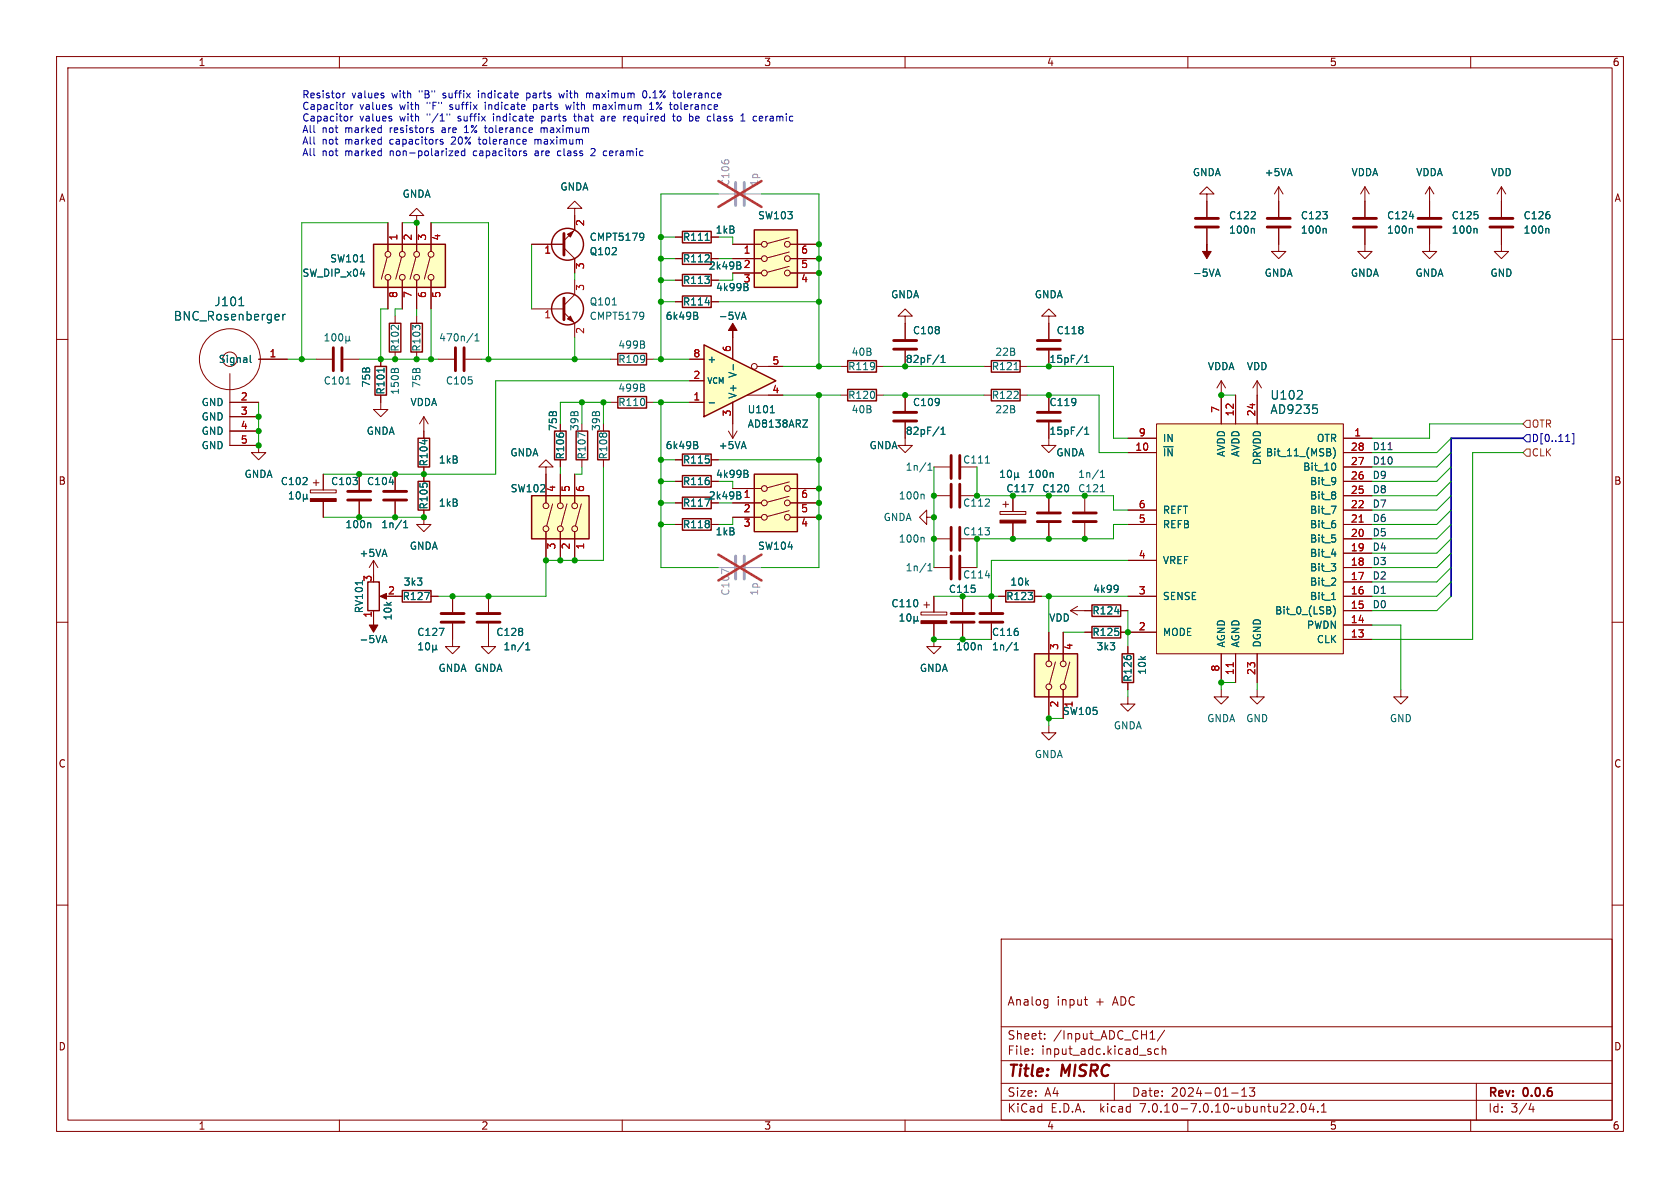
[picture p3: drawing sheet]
<svg xmlns="http://www.w3.org/2000/svg" width="297mm" height="210mm" viewBox="0 0 297 210" stroke-linecap="round" stroke-linejoin="round" font-family="sans-serif">
<g fill="none" stroke="#840000" stroke-width=".18">
<path d="M10 10h277v190h-277zM12 12h273v186h-273zM60 10v2M110 10v2M160 10v2M210 10v2M260 10v2M68.6 39.4v5.1M71.1 39.4v5.1M73.7 38.1h-1.3l1.3-1.3 1.2 1.3h-1.2v6.4M76.2 39.4v5.1M101.6 36.8h-1.3l1.3-1.2 1.3 1.2h-1.3v3.8l-1.9 1.9"/>
<path d="M213.4 34.3h1.2l-1.2-1.3-1.3 1.3h1.3v4.1M226.1 33v5.4M226.1 33l-.8 1.3M226.1 33l.7 1.3M241.3 33l-.8 1.3M241.3 33v5.4M241.3 33l.8 1.3M252.7 33l-.7 1.3M252.7 33v5.4M252.7 33l.8 1.3M265.4 33l-.7 1.3M265.4 33v5.4"/>
<path d="M265.4 33l.8 1.3M10 60h2M68.5 45.5l-1.1 3.9M68.6 49.5v5.1M69.8 55.9v1.3M71 45.5l-1 3.9M71.1 49.5v5.1M73.5 45.5l-1 3.9M73.7 49.5v5.1M73.7 55.9v1.3M76 45.5l-1 3.9M76.2 49.5v5.1"/>
<path d="M94 43.2h5.7M99.7 43.8l1.9 1.9v2.6M119.4 41.9h1.2M119.4 45.7h1.2M119.4 53.3h1.2M125.7 41.9h1.3M125.7 45.7h1.3M125.7 53.3h1.3M129.5 45.7h5.1M129.5 43.2h5.1M129.5 48.3h5.1M139.5 47.1l-3.9 1"/>
<path d="M139.5 44.6l-3.9 1M139.5 42l-3.9 1.1M139.7 45.7h5.1M139.7 43.2h5.1M139.7 48.3h5.1M160 55.9h1.3l-1.3-1.3-1.3 1.3h1.3v4M185.4 55.9h1.3l-1.3-1.3-1.3 1.3h1.3v4M213.4 40.4v2.8M226.1 40.4v4.1h1.2l-1.2 1.2-1.3-1.2h1.3M241.3 40.4v4.1h1.3l-1.3 1.2-1.3-1.2h1.3M252.7 40.4v4.1h1.3l-1.3 1.2-1.2-1.2h1.2M265.4 40.4v4.1h1.3l-1.3 1.2-1.2-1.2h1.2"/>
<path d="M285 60h2M55.9 63.5h2.8M60.7 63.5h2.8M67.3 69.9v2.5h1.3l-1.3 1.3-1.3-1.3h1.3M67.3 63.5v1.3M69.8 62.2v1.3M73.7 62.2v1.3M74.9 73.7l-.7 1.2M74.9 73.7v2.5M74.9 73.7l.8 1.2M77.5 63.5h2.8M82.3 63.5h2.8"/>
<path d="M148.6 64.8h1.3M148.6 69.9h1.3M154.9 64.8h1.3M154.9 69.9h1.3M160 74.7v4h1.3l-1.3 1.3-1.3-1.3h1.3M160 62v2.8M160 69.9v2.7M174 64.8h1.3M174 69.9h1.3M180.3 64.8h1.3M180.3 69.9h1.3M185.4 74.7v4h1.3l-1.3 1.3-1.3-1.3h1.3"/>
<path d="M185.4 62v2.8M185.4 69.9v2.7M199.4 77.5h5.1M204.5 74.9h33v40.7h-33zM215.9 67.3v7.6M215.9 67.3l-.8 1.3M215.9 67.3l.8 1.3M218.4 69.9v5M222.2 67.3v7.6M222.2 67.3l-.7 1.3M222.2 67.3l.8 1.3M237.5 77.5h5.1"/>
<path d="M66 99.1l-.7 1.2M66 99.1v2.5M66 99.1l.8 1.2M74.9 91.4v1.3h1.3l-1.3 1.3-1.2-1.3h1.2M96.5 83.8v5.1M96.5 94v5.1M97.7 89.1l-1.1 3.9M99.1 83.8v5.1M99.1 94v5.1M100.2 89.1l-1 3.9M101.6 83.8v5.1M101.6 94v5.1"/>
<path d="M102.8 89.1l-1.1 3.9M102.9 81.3v1.3M106.7 81.3v1.3M119.4 92.7h1.2M125.7 92.7h1.3M163.8 91.4v-1.2l-1.2 1.2 1.2 1.3v-1.3h1.3M165.1 95.3h2.8M165.1 82.6h2.8M165.1 87.6h2.8M169.9 87.6h2.8M176.8 90.4h4.6v.5h-4.6zM177.3 89.2h1"/>
<path d="M177.8 88.6v1.1M179.1 87.6v2.8M179.1 92.5v2.8M185.4 87.6v2.8M185.4 92.5v2.8M191.8 87.6v2.8M191.8 92.5v2.8M199.4 80h5.1M199.4 92.7h5.1M199.4 90.2h5.1M199.4 99.1h5.1M237.5 95.3h5.1"/>
<path d="M237.5 82.6h5.1M237.5 87.6h5.1M237.5 80h5.1M237.5 97.8h5.1M237.5 92.7h5.1M237.5 90.2h5.1M237.5 85.1h5.1M10 110h2M66 108v1.2M67.6 105.4h1M69.8 105.4h1.3M76.2 105.4h1.3"/>
<path d="M80 110.2v4.1h-1.3l1.3 1.3 1.3-1.3h-1.3M80 105.4v2.8M86.4 110.2v4.1h-1.3l1.3 1.3 1.2-1.3h-1.2M86.4 105.4v2.8M162.8 108.2h4.6v.5h-4.6zM163.3 106.9h1M163.8 106.4v1M165.1 110.2v4.1h1.3l-1.3 1.3-1.3-1.3h1.3M165.1 100.3h2.8M165.1 105.4v2.8M169.9 100.3h2.8M170.2 105.4v2.8"/>
<path d="M170.2 110.2v2.8M175.3 105.4v2.8M175.3 110.2v2.8M176.5 105.4h1.3M182.9 105.4h1.2M185.4 111.8v5M186.6 117l-1.1 3.9M188 111.8v5M189.1 117l-1 3.9M189.2 108h3.8M189.2 108l1.3 .7M190.5 107.2l-1.3 .8"/>
<path d="M191.8 111.8h1.2M198.1 108h1.3M198.1 111.8h6.4M199.4 105.4h5.1M199.4 114.3v1.3M215.9 115.6v5.1M218.4 115.6v5.1M222.2 115.6v5.1M237.5 100.3h5.1M237.5 105.4h5.1M237.5 113h5.1M237.5 110.5h5.1"/>
<path d="M237.5 108h5.1M237.5 102.9h5.1M285 110h2M185.4 128.3v1.2h1.3l-1.3 1.3-1.3-1.3h1.3M185.4 121.9v5.1M188 121.9v5.1M199.4 123.2v1.3h1.3l-1.3 1.2-1.3-1.2h1.3M199.4 120.7v1.2M215.9 121.9v1.3h1.3l-1.3 1.3-1.3-1.3h1.3M222.2 121.9v1.3h1.3l-1.3 1.3-1.2-1.3h1.2M247.6 121.9v1.3h1.3l-1.3 1.3-1.2-1.3h1.2M10 160h2"/>
<path d="M285 160h2M177 166h108v32h-108zM185.1 176.7l.1 .1M185.2 176.7v1.2l-.1 .2M185.2 177.6l-.1 .1M191.7 176.7h.5M192 177.6l.2 .1M60 198v2M110 198v2M160 198v2M177 194.5h108M177 191.5h108"/>
<path d="M177 187.5h108M177 181.5h108M182.5 186.3v.1M182.5 185.5v.1M184.7 183.6v.1M184.7 182.8v.1M197 191.5v3M203.3 183.7h.9M203.6 182.4l.1-.2v1.5M204.8 185.5l-.4-.1-.3 .3v.4l.1 .2h.6M205.5 185.5l.2-.1 .3 .1 .1 .9M205.5 184.9v1.5"/>
<path d="M205.9 182.1l-1.3 2M210 198v2M217.7 193.2h1.2M219.5 193.8h.9M219.5 192.7l.5-.4v1.5M220.9 192.3h.9l-.5 .6 .4 .1v.7l-.2 .1h-.4l-.2-.1M229.4 196.5v.1M230.2 195.2l.2-.1a.81 .81 0 0 1 .6 .6 .81 .81 0 0 1-.3 .8l-.2 .1a.81 .81 0 0 1-.3-1.4zM231.8 195l-.3 1.1h.9M232.2 195.6v1M233 196.5v.1M233.6 196.6h.9"/>
<path d="M233.6 195.5l.4-.4v1.5M260 198v2M261 191.5v6.5M270.7 195l-.4 1.1h.9M271 195.6v1"/>
<circle cx="68.6" cy="49" r=".51"/>
<circle cx="68.6" cy="45" r=".51"/>
<circle cx="71.1" cy="45" r=".51"/>
<circle cx="71.1" cy="49" r=".51"/>
<circle cx="73.7" cy="45" r=".51"/>
<circle cx="73.7" cy="49" r=".51"/>
<circle cx="76.2" cy="49" r=".51"/>
<circle cx="76.2" cy="45" r=".51"/>
<circle cx="135.1" cy="43.2" r=".51"/>
<circle cx="135.1" cy="48.3" r=".51"/>
<circle cx="135.1" cy="45.7" r=".51"/>
<circle cx="139.2" cy="48.3" r=".51"/>
<circle cx="139.2" cy="43.2" r=".51"/>
<circle cx="139.2" cy="45.7" r=".51"/>
<circle cx="96.5" cy="93.5" r=".51"/>
<circle cx="96.5" cy="89.4" r=".51"/>
<circle cx="99.1" cy="93.5" r=".51"/>
<circle cx="99.1" cy="89.4" r=".51"/>
<circle cx="101.6" cy="89.4" r=".51"/>
<circle cx="101.6" cy="93.5" r=".51"/>
<circle cx="185.4" cy="117.3" r=".51"/>
<circle cx="188" cy="117.3" r=".51"/>
<circle cx="185.4" cy="121.4" r=".51"/>
<circle cx="188" cy="121.4" r=".51"/>
</g>
<g fill="none" stroke="#840000" stroke-width=".25">
<path d="M66 43.2h12.7v7.6h-12.7zM68.8 57.2h2.1v5h-2.1zM72.6 57.2h2.1v5h-2.1zM120.6 40.9h5.1v2h-5.1zM120.6 44.7h5.1v2h-5.1zM120.6 52.3h5.1v2.1h-5.1zM133.3 40.6h7.7v10.2h-7.7zM66.3 64.8h2v5.1h-2zM101.9 76.2h2v5.1h-2zM105.7 76.2h2v5.1h-2zM149.9 63.8h5v2h-5zM149.9 68.8h5v2.1h-5z"/>
<path d="M175.3 68.8h5v2.1h-5zM175.3 63.8h5v2h-5zM94 87.6h10.1v7.7h-10.1zM120.6 91.7h5.1v2h-5.1zM65 102.9h2.1v5.1h-2.1zM71.1 104.4h5.1v2h-5.1zM177.8 104.4h5.1v2h-5.1zM182.9 115.6h7.6v7.6h-7.6zM193 110.7h5.1v2.1h-5.1zM193 106.9h5.1v2.1h-5.1zM198.4 115.6h2v5.1h-2z"/>
<circle cx="100.3" cy="43.2" r="2.82"/>
</g>
<g fill="none" stroke="#006464" stroke-width=".18">
<path d="M249.2 38.3h.7M57.5 59.4l.3-.4v1.3M58.8 59.1l.2-.1a.68 .68 0 0 1 .4 .6 .68 .68 0 0 1-.4 .7l-.2-.2-.1-.3zM60.1 59.1l.1-.1a.68 .68 0 0 1 .4 .6 .68 .68 0 0 1-.4 .7 .84 .84 0 0 1-.1-1.2zM61.1 59.4v1.3M61.7 59.4v.7M63.7 46.3h.7M83.6 58.9l-1.1 1.7M84 59.4l.3-.4v1.3M113.6 41.2l.1 .1a1.07 1.07 0 0 1-.1 1.1M113.8 41.8l-.2 .2M123.1 55.2l.2 .2-.2 .4 .3 .2-.1 .3-.2 .2"/>
<path d="M124.7 42.5h.7M124.7 53.5h.8M215 48.5h.6M215.3 47.6l.4 1.2M221.6 40.4l.2 .2v.6M234.3 40.4l.2 .2v.6M249.5 40.4l.2 .2v.6M260.9 40.4l.2 .2v.6M273.6 40.4l.2 .2v.6M57.5 60.3h.7M61.1 60.1l.2 .2h.3l.1-.2M61.2 67.9h.7"/>
<path d="M61.7 60.1l.2 .2M67.9 65.1v.7M69.3 65.2h.3M69.8 65.2l.2-.1 .4 .1M84 60.3h.7M103.4 77l-1.2-.5v.8M166 75.4l-1.1 1.7M166 62.7l-1.1 1.7M166.4 76.8h.7M166.4 63.2l.3-.4v1.3M166.4 75.9l.3-.4v1.3M166.4 64.1h.7"/>
<path d="M179.3 65.3h.7M191.4 75.4l-1.1 1.7M191.4 62.7l-1.1 1.7M191.8 76.8h.7M191.8 64.1h.7M191.8 63.2l.3-.4v1.3M191.8 75.9l.3-.4v1.3M205.7 79h1.7M229.3 70.5h.9M230.2 69.2v.5M232.1 71.6h.8M232.8 72.2l.1 .2-.1 .6"/>
<path d="M235.2 80l.1 .2-.1 .3M235.2 79.4v.4M235.7 79.1a1.46 1.46 0 0 1 0 2M163.2 95l.2 .2v.6M163.2 87.4l.2 .1v.7M164 82.2l.4-.3v1.2M164 83.1h.8M174.2 81.9h.7M176.9 84.4h.7M176.9 83.5l.3-.4v1.3M178.2 83.3l.2-.2a.68 .68 0 0 1 .4 .7 .68 .68 0 0 1-.4 .6l-.2-.1-.1-.4zM179.4 84.2l.1 .2h.3l.2-.2"/>
<path d="M179.4 83.6v1.2M180 84.2l.1 .2M180 83.6v.6M181.8 85.7h.8l-.5 1.2M186 83.6l.2 .1v.7M194.5 84.4h.8M194.5 86.9h.8M194.5 83.5l.4-.4v1.3M235.3 99.6h.8l-.4 .5M235.3 89.5h.9l-.6 1.2M235.4 97.9h.8M235.5 94.6h.6"/>
<path d="M235.8 81.9a.79 .79 0 0 1 0 1.2M236 84.5h.1a1.07 1.07 0 0 1-.1 1M236 95.1l.1 .2-.1 .5M236.1 87.1v.3M236.1 87.6v.5M236.1 92.6v.6M236.1 84.9l-.1 .2M67.7 113.2h.6M68 112.3l.4 1.3M74 114.9h.7M74 114l.4-.4v1.3M75.1 104.7h.8l-.5 1.3"/>
<path d="M75.4 113.7l.1-.1a.68 .68 0 0 1 .5 .6 .68 .68 0 0 1-.5 .7 .84 .84 0 0 1-.1-1.2zM76.5 114.7l.2 .2h.2l.2-.2M76.5 114v1.3M77.1 114.7l.2 .2M77.1 114v.7M77.6 111.1h.9l-.6 1.2M92.9 114.9h.8M92.9 114l.4-.4v1.3M159.1 109.8h.7M159.1 108.9l.4-.4v1.3M160.4 108.7l.2-.2a.68 .68 0 0 1 .5 .7 .68 .68 0 0 1-.5 .6l-.2-.1-.1-.4zM161.6 109.6l.2 .2h.2l.2-.2"/>
<path d="M161.6 109v1.2M162.2 109.6l.2 .2M162.2 109v.6M164 100.9h.8M164 100l.4-.4v1.3M173.3 114l.2 .2v.7M174.2 101.8h.8M179.3 114.9h.7M179.3 114l.4-.4v1.3M197.1 108.1h.7M197.4 103.4l.2 .2a1.07 1.07 0 0 1-.1 1M197.7 104l-.3 .2"/>
<path d="M235.4 106h.7M235.7 107.1a1.46 1.46 0 0 1 0 1.9M236 102.2l.1 .2v.3l-.8 .7h.8M236.1 100.2v.6"/>
</g>
<path d="M130 32.3v4M131.6 32.3v4M130 98.3v4.1M131.6 98.3v4.1" fill="none" stroke="#a1a1a1" stroke-width=".51"/>
<path d="M127 34.3h2.8M131.8 34.3h2.8M127 100.3h2.8M131.8 100.3h2.8" fill="none" stroke="#a1a1a1" stroke-width=".18"/>
<path d="M127 32l7.6 4.6M134.6 32l-7.6 4.6M127 98l7.6 4.6M134.6 98l-7.6 4.6" fill="none" stroke="#eb3a3d" stroke-width=".46"/>
<g fill="none" stroke="#840000" stroke-width=".51">
<path d="M211.3 38.6h4.1M224 38.6h4.1M239.3 38.6h4M250.7 38.6h4.1M263.4 38.6h4.1M99.7 41.3v3.8M211.3 40.1h4.1M224 40.1h4.1M239.3 40.1h4M250.7 40.1h4.1M263.4 40.1h4.1M58.9 61.5v4"/>
<path d="M60.5 61.5v4M80.5 61.5v4M82 61.5v4M158 74.4h4.1M158 72.9h4.1M158 61.7h4.1M158 60.2h4.1M183.4 74.4h4.1M183.4 72.9h4.1M183.4 61.7h4.1M183.4 60.2h4.1M168.1 80.5v4.1"/>
<path d="M168.1 85.6v4.1M168.1 93.2v4.1M168.1 98.3v4.1M169.7 80.5v4.1M169.7 85.6v4.1M169.7 93.2v4.1M169.7 98.3v4.1M183.4 92.2h4.1M183.4 90.7h4.1M189.7 92.2h4.1M189.7 90.7h4.1M78 110h4"/>
<path d="M78 108.5h4M84.3 110h4.1M84.3 108.5h4.1M168.1 110h4.1M168.1 108.5h4.1M173.2 110h4.1M173.2 108.5h4.1"/>
</g>
<g fill="#840000" stroke="#840000" stroke-width=".18">
<path d="M100.3 41.4l1-.5-.5 1z"/>
<path d="M66 109.2v1.3h.8l-.8 1.3-.7-1.3h.7z"/>
<path d="M67.2 105.4l1.1-.5v1z"/>
<path d="M176.8 91.9h4.6v.6h-4.6z"/>
<path d="M213.4 43.2v1.3h.7l-.7 1.2-.8-1.2h.8z"/>
<path d="M162.8 109.7h4.6v.5h-4.6z"/>
</g>
<g fill="#ffffc2" stroke="#ffffc2" stroke-width=".18">
<path d="M204.5 74.9h33v40.7h-33z"/>
<path d="M66 43.2h12.7v7.6h-12.7z"/>
<path d="M94 87.6h10.1v7.7h-10.1z"/>
<path d="M133.3 40.6h7.7v10.2h-7.7z"/>
<path d="M182.9 115.6h7.6v7.6h-7.6z"/>
</g>
<path d="M240.3 92.3h.7M218 117.1v.8" fill="none" stroke="#a90000" stroke-width=".18"/>
<path d="M128.8 101.1l-1.2-.5v.8" fill="none" stroke="#989898" stroke-width=".18"/>
<path d="M124.5 61l12.7 6.3-12.7 6.4z" fill="#ffffc2"/>
<g fill="none" stroke="#840000" stroke-width=".18">
<path d="M68.6 39.4v5.1M71.1 39.4v5.1M73.7 39.4v5.1M76.2 39.4v5.1M101.6 38.1v2.5M213.4 35.6v2.8M226.1 35.6v2.8M241.3 35.6v2.8M252.7 35.6v2.8M265.4 35.6v2.8M68.6 49.5v5.1M71.1 49.5v5.1"/>
<path d="M73.7 49.5v5.1M76.2 49.5v5.1M94 54.6h5.7M94 43.2h5.7M99.7 55.2l1.9 2v2.5M101.6 49.5v2.6l-1.9 1.9M101.6 45.7v2.6M119.4 49.5h1.2M119.4 53.3h1.2M119.4 45.7h1.2M119.4 41.9h1.2M125.7 49.5h1.3"/>
<path d="M125.7 53.3h1.3M125.7 45.7h1.3M125.7 41.9h1.3M129.5 59.7v3.8M129.5 43.2h5.1M129.5 45.7h5.1M129.5 48.3h5.1M139.7 43.2h5.1M139.7 45.7h5.1M139.7 48.3h5.1M160 57.2v2.7M185.4 57.2v2.7"/>
<path d="M213.4 40.4v2.8M226.1 40.4v2.8M241.3 40.4v2.8M252.7 40.4v2.8M265.4 40.4v2.8M40.6 66v12.7h5.1v1.3h1.3l-1.3 1.3-1.3-1.3h1.3M40.6 71.1h5.1M40.6 73.7h5.1M40.6 76.2h5.1M45.7 63.5h5.1M67.3 63.5v1.3M67.3 69.9v1.2"/>
<path d="M74.9 76.2v1.3M107.9 71.1h1.3M107.9 63.5h1.3M114.3 71.1h1.3M114.3 63.5h1.3M121.9 71.1h2.6M121.9 67.3h2.6M121.9 63.5h2.6M128.8 76.2l.7 1.3M129.5 71.1v6.4M130.3 76.2l-.8 1.3M132.1 69.9h6.3"/>
<path d="M133.9 64.8h4.5M160 62v2.8M160 69.9v2.7M160 74.7v2.8M185.4 62v2.8M185.4 69.9v2.7M185.4 74.7v2.8M199.4 77.5h5.1M215.9 69.9v5M218.4 69.9v5M222.2 69.9v5M237.5 77.5h5.1"/>
<path d="M54.9 86.6h4.5v.5h-4.5zM55.4 85.3h1M55.9 84.8v1.1M57.1 83.8v2.8M57.1 88.6v2.8M63.5 83.8v2.8M63.5 88.6v2.8M69.8 83.8v2.8M69.8 88.6v2.8M74.9 82.6v2.5M74.9 90.2v1.2M96.5 82.6h-1.3l1.3-1.3 1.3 1.3h-1.3v6.3"/>
<path d="M96.5 94v5.1M99.1 81.3v1.3M99.1 83.8v5.1M99.1 94v5.1M101.6 83.8v5.1M101.6 94v5.1M119.4 88.9h1.2M119.4 85.1h1.2M119.4 81.3h1.2M119.4 92.7h1.2M125.7 85.1h1.3M125.7 81.3h1.3"/>
<path d="M125.7 92.7h1.3M129.5 86.4h5.1M129.5 88.9h5.1M129.5 91.4h5.1M139.5 90.3l-3.9 1M139.5 87.7l-3.9 1.1M139.5 85.2l-3.9 1M139.7 86.4h5.1M139.7 88.9h5.1M139.7 91.4h5.1M179.1 87.6v2.8M179.1 92.5v2.8"/>
<path d="M185.4 87.6v2.8M185.4 92.5v2.8M199.4 92.7h5.1M199.4 80h5.1M199.4 90.2h5.1M199.4 99.1h5.1M237.5 85.1h5.1M237.5 92.7h5.1M237.5 80h5.1M237.5 97.8h5.1M237.5 95.3h5.1M237.5 90.2h5.1"/>
<path d="M237.5 87.6h5.1M237.5 82.6h5.1M66 108v1.2M69.8 105.4h1.3M76.2 105.4h1.3M80 105.4v2.8M80 110.2v2.8M86.4 105.4v2.8M86.4 110.2v2.8M165.1 105.4v2.8M165.1 110.2v2.8M170.2 105.4v2.8"/>
<path d="M170.2 110.2v2.8M175.3 105.4v2.8M175.3 110.2v2.8M176.5 105.4h1.3M182.9 105.4h1.2M185.4 111.8v5M188 111.8v5M191.8 108h1.2M191.8 111.8h1.2M198.1 108h1.3M198.1 111.8h6.4M199.4 105.4h5.1"/>
<path d="M199.4 114.3v1.3M215.9 115.6v5.1M218.4 115.6v5.1M222.2 115.6v5.1M237.5 105.4h5.1M237.5 113h5.1M237.5 110.5h5.1M237.5 108h5.1M237.5 102.9h5.1M237.5 100.3h5.1M185.4 121.9v5.1M188 121.9v5.1"/>
<path d="M199.4 120.7v1.2"/>
<circle cx="40.6" cy="63.5" r="5.4"/>
<circle cx="40.6" cy="63.5" r="1.27"/>
<circle cx="133.4" cy="64.8" r=".51"/>
<circle cx="135.1" cy="91.4" r=".51"/>
<circle cx="135.1" cy="88.9" r=".51"/>
<circle cx="135.1" cy="86.4" r=".51"/>
<circle cx="139.2" cy="91.4" r=".51"/>
<circle cx="139.2" cy="88.9" r=".51"/>
<circle cx="139.2" cy="86.4" r=".51"/>
</g>
<g fill="none" stroke="#840000" stroke-width=".25">
<path d="M120.6 48.5h5.1v2h-5.1zM73.9 77.5h2v5.1h-2zM98 76.2h2.1v5.1h-2.1zM109.2 70.1h5.1v2h-5.1zM109.2 62.5h5.1v2h-5.1zM124.5 61l12.7 6.3-12.7 6.4zM73.9 85.1h2v5.1h-2zM120.6 84.1h5.1v2h-5.1zM120.6 87.9h5.1v2h-5.1zM120.6 80.3h5.1v2h-5.1zM133.3 83.8h7.7v10.2h-7.7z"/>
<circle cx="100.3" cy="54.6" r="2.82"/>
</g>
<g fill="none" stroke="#006464" stroke-width=".18">
<path d="M249.2 38.3h.7M42.2 54h.9M49.3 55.6v.3l-.7 .2M50 55.6v1M50.4 55.6h-.3l-.1 .3M63.7 46.3h.7M108.2 53.9h.8M113.6 55.2l.1 .1a1.07 1.07 0 0 1-.1 1M113.6 41.2l.1 .1a1.07 1.07 0 0 1-.1 1.1M113.8 55.7l-.2 .3M113.8 41.8l-.2 .2M123.1 55.2l.2 .2-.2 .4 .3 .2-.1 .3-.2 .2"/>
<path d="M124.7 53.5h.8M124.7 42.5h.7M131.2 56.1h.6M131.5 55.2l.4 1.3M132.2 50.8l.1 .3-.3 .3M215 48.5h.6M215.3 47.6l.4 1.2M221.6 40.4l.2 .2v.6M234.3 40.4l.2 .2v.6M249.5 40.4l.2 .2v.6M260.9 40.4l.2 .2v.6M273.6 40.4l.2 .2v.6"/>
<path d="M44.2 62.8v1.1l.2 .2M67.9 65.1v.7M75.1 77.7v.8M113.8 68.6l.2 .1-.2 .4M113.8 60.9l.2 .2-.2 .4M113.8 68v.4M113.8 60.4v.4M123.1 78l.2 .3-.2 .4 .3 .2-.1 .3-.2 .1M125.4 71.2h.9M129.6 64.4v1M136.2 73h.7M141.9 74.2h.9l-.9 1.3h.9"/>
<path d="M166 75.4l-1.1 1.7M166 62.7l-1.1 1.7M166.4 76.8h.7M166.4 63.2l.3-.4v1.3M166.4 75.9l.3-.4v1.3M166.4 64.1h.7M191.4 75.4l-1.1 1.7M191.4 62.7l-1.1 1.7M191.8 76.8h.7M191.8 64.1h.7M191.8 63.2l.3-.4v1.3M191.8 75.9l.3-.4v1.3"/>
<path d="M205.7 79h1.7M229.3 70.5h.9M230.2 69.2v.5M232.1 71.6h.8M232.8 72.2l.1 .2-.1 .6M235.2 80l.1 .2-.1 .3M235.2 79.4v.4M235.7 79.1a1.46 1.46 0 0 1 0 2M51.2 88.2h.7M51.2 87.3l.3-.4v1.3M52.5 87l.2-.1a.68 .68 0 0 1 .4 .7 .68 .68 0 0 1-.4 .6 .84 .84 0 0 1-.2-1.2zM53.6 88l.2 .2h.3l.1-.2"/>
<path d="M53.6 87.4v1.2M54.2 88l.2 .2M54.2 87.4v.6M65.4 92.4l.1 .2v.7M68.8 85.2h.8M71.4 93.3h.7M71.4 92.4l.3-.4v1.3M124.6 88.2h.9l-.6 1.3M132 83.1l.2 .3-.2 .3 .3 .3-.1 .3-.2 .1M176.9 84.4h.7M176.9 83.5l.3-.4v1.3M178.2 83.3l.2-.2a.68 .68 0 0 1 .4 .7 .68 .68 0 0 1-.4 .6l-.2-.1-.1-.4z"/>
<path d="M179.4 84.2l.1 .2h.3l.2-.2M179.4 83.6v1.2M180 84.2l.1 .2M180 83.6v.6M181.8 85.7h.8l-.5 1.2M186 83.6l.2 .1v.7M235.3 99.6h.8l-.4 .5M235.3 89.5h.9l-.6 1.2M235.4 97.9h.8M235.5 94.6h.6M235.8 81.9a.79 .79 0 0 1 0 1.2M236 84.5h.1a1.07 1.07 0 0 1-.1 1"/>
<path d="M236 95.1l.1 .2-.1 .5M236.1 87.1v.3M236.1 87.6v.5M236.1 92.6v.6M236.1 84.9l-.1 .2M67.7 113.2h.6M68 112.3l.4 1.3M74 114.9h.7M74 114l.4-.4v1.3M75.1 104.7h.8l-.5 1.3M75.4 113.7l.1-.1a.68 .68 0 0 1 .5 .6 .68 .68 0 0 1-.5 .7 .84 .84 0 0 1-.1-1.2zM76.5 114.7l.2 .2h.2l.2-.2"/>
<path d="M76.5 114v1.3M77.1 114.7l.2 .2M77.1 114v.7M77.6 111.1h.9l-.6 1.2M92.9 114.9h.8M92.9 114l.4-.4v1.3M159.1 109.8h.7M159.1 108.9l.4-.4v1.3M160.4 108.7l.2-.2a.68 .68 0 0 1 .5 .7 .68 .68 0 0 1-.5 .6l-.2-.1-.1-.4zM161.6 109.6l.2 .2h.2l.2-.2M161.6 109v1.2M162.2 109.6l.2 .2"/>
<path d="M162.2 109v.6M173.3 114l.2 .2v.7M179.3 114.9h.7M179.3 114l.4-.4v1.3M197.1 108.1h.7M197.4 103.4l.2 .2a1.07 1.07 0 0 1-.1 1M197.7 104l-.3 .2M235.4 106h.7M235.7 107.1a1.46 1.46 0 0 1 0 1.9M236 102.2l.1 .2v.3l-.8 .7h.8M236.1 100.2v.6"/>
</g>
<g fill="#840000" stroke="#840000" stroke-width=".18">
<path d="M129.5 57.2l.8 1.2h-.8v1.3v-1.3h-.7z"/>
<path d="M54.9 88.1h4.5v.5h-4.5z"/>
<path d="M100.3 56.4l.5-.5 .5 1z"/>
</g>
<path d="M99.7 52.7v3.8M61.5 88.4h4M61.5 86.9h4M67.8 88.4h4.1M67.8 86.9h4.1" fill="none" stroke="#840000" stroke-width=".51"/>
<path d="M133.3 83.8h7.7v10.2h-7.7z" fill="#ffffc2" stroke="#ffffc2" stroke-width=".18"/>
<path d="M269.2 77.5l.7-.7h.6v1.3h-.6zM276.8 78h.7M277.9 76.7h.3v1.8h-.3" fill="none" stroke="#000084" stroke-width=".18"/>
<path d="M269.9 74.3h.6v1.3h-.6l-.7-.7zM269.2 80l.7-.6h.6v1.2h-.6z" fill="none" stroke="#725600" stroke-width=".18"/>
<path d="M245.4 79.5h.7" fill="none" stroke="#0f0f0f" stroke-width=".18"/>
<g fill="none" stroke="#0000c2" stroke-width=".18">
<path d="M60.6 16.5v.8M61 16.5l-.4 .2M62 18.5v.8M62.4 18.5l-.4 .2M67.8 16.9v.3M69.2 19v.3M84.6 16v.2M84.6 16.5v.8M85.8 18.1v.1M85.8 18.5v.8M93.1 16.5v1.2M93.1 17.2l.4 .1"/>
<path d="M93.5 16.5h-.4M94.3 18.5v1.3M94.3 19.3h.4M94.7 18.5l-.4 .1M98.8 16.5l.2 .8 .3-.6 .2 .6M100 18.5l.2 .8 .3-.6 .2 .6M103.7 16.6l.4-.1 .1 .1M103.7 16.5v.8M104.2 16.6v.7M104.4 16.5l-.2 .1M104.9 18.6l.4-.1 .1 .2M104.9 18.5v.8"/>
<path d="M105.4 18.7v.6M105.6 18.5l-.2 .2M113.7 16.2l.2-.2a.68 .68 0 0 1 .5 .7 .68 .68 0 0 1-.5 .6l-.2-.1-.1-.4zM114.8 19.3h.7M114.8 18.4l.4-.3v1.2M119.3 19.3h.3M119.6 18.5l-.3 .1M120.2 16.5h-.3l-.1 .2v.5l.4 .1M62 20.5v.9M62.4 20.5l-.4 .3M69.2 21v.3M76.3 23l.3 .1 .1 .2-.2 .1h-.3"/>
<path d="M76.3 22.6l.3 .1M78.3 24.7l-.3-.1-.2 .2 .1 .2 .4 .1v.3h-.5M79 20.1v.3M79.5 20.1v.3M80.5 27.1l.6-.1-.1-.3h-.3l-.2 .2v.6h.5M82.1 23.4h.7M82.2 26.7h-.4l-.2 .2 .1 .6h.5M82.2 26.3v1.2M82.3 22.3l-.2 .2M84.5 24.6h.5M84.7 24.2l.1 1.2M85.6 22.6h.5"/>
<path d="M85.9 23.4h.2M87.2 20.1v.1M87.2 20.5v.9M92.7 27.1l.4 .1v.1l-.2 .2h-.2M92.7 26.7h.4M94.6 24.6v.9M94.7 27l-.1 .2 .1 .3M94.7 26.7h-.1M94.9 24.6l-.3 .2M95.7 22.7l.3-.1 .2 .2M95.7 22.6v.8M95.8 20.5v1.3"/>
<path d="M95.8 21.3l.3 .1M96.1 20.5l-.3 .1M99 26.7h-.2l-.2 .2v.5l.4 .1M101.4 20.5h.5M101.6 20.1v1.1l.3 .2M105.1 26.3h-.4l-.2 .1M105.1 26.8l-.7 .7h.8M106.3 20.6h.5v.8M106.8 20.8l-.4 .1-.2 .2 .2 .3 .4-.1M106.9 26.7h.4M107.3 27.5h-.4M110.5 20.5h.2"/>
<path d="M111.4 20.5h-.2l-.2 .2 .1 .6 .3 .1M111.6 20.8l-.6 .2M118.9 20.5h.5M119.1 20.1v1.1l.3 .2M120.1 20.5l-.3 .1-.1 .2 .1 .5 .3 .1M123.4 20.5h-.2l-.2 .2v.6l.4 .1M123.6 20.8l-.6 .2M126.2 21.2l.2 .2M134.4 20.5l.4 .1v.2l-.6 .2M134.8 21.3l-.4 .1"/>
</g>
<path d="M269.2 77.5h-12.7v27.9" fill="none" stroke="#000084" stroke-width=".3"/>
<g fill="none" stroke="#009600" stroke-width=".18">
<path d="M68.6 39.4h-15.3v24.1M71.1 39.4h2.6M76.2 39.4h10.2v24.1M127 34.3h-10.2v29.2M134.6 34.3h10.2v30.5M68.6 54.6h-1.3v8.9M71.1 54.6h-1.3v1.3M73.7 54.6v1.3M76.2 54.6v8.9M94 43.2v11.4M101.6 48.3v1.2M101.6 59.7v3.8"/>
<path d="M116.8 53.3h2.6M116.8 49.5h2.6M116.8 45.7h2.6M116.8 41.9h2.6M127 53.3h17.8M127 45.7h2.5M129.5 41.9v1.3M129.5 48.3v1.2h-2.5M45.7 71.1v7.6M50.8 63.5h5.1M63.5 63.5h14M85.1 63.5h22.8"/>
<path d="M102.9 71.1v3.8M106.7 71.1v3.8M107.9 71.1h-8.8v3.8M115.6 63.5h6.3M115.6 71.1h6.3M116.8 71.1v29.2h10.2M121.9 67.3h-34.3v16.5h-30.5M138.4 69.9h10.2M138.4 64.8h10.2M144.8 69.9v30.4h-10.2M156.2 69.9h17.8M156.2 64.8h17.8"/>
<path d="M181.6 64.8h15.2v12.7h2.6M181.6 69.9h12.7v10.1h5.1M215.9 69.9h2.5M256.5 77.5l-2.5 2.5h-11.4M269.2 74.9h-16.5v2.6h-10.1M57.1 91.4h17.8M99.1 82.6v1.2M102.9 82.6v1.2h-1.3M106.7 82.6v16.5h-10.2v6.3h-19M116.8 92.7h2.6M116.8 88.9h2.6M116.8 81.3h2.6"/>
<path d="M116.8 85.1h2.6M127 81.3h17.8M129.5 91.4v1.3h-2.5M129.5 85.1v1.3M165.1 82.6v17.7M172.7 82.6v5h24.1v2.6h2.6M199.4 92.7h-2.6v2.6h-24.1v5M199.4 99.1h-24.1v6.3M256.5 95.3l-2.5 2.5h-11.4M256.5 92.7l-2.5 2.6h-11.4M256.5 97.8l-2.5 2.5h-11.4M256.5 87.6l-2.5 2.6h-11.4"/>
<path d="M256.5 85.1l-2.5 2.5h-11.4M256.5 90.2l-2.5 2.5h-11.4M256.5 80l-2.5 2.6h-11.4M256.5 82.6l-2.5 2.5h-11.4M269.2 80h-8.9v33h-17.7M165.1 113h10.2M165.1 105.4h11.4M184.1 105.4h15.3M185.4 105.4v6.4M188 111.8h3.8M199.4 108v6.3M242.6 110.5h5v11.4"/>
<path d="M256.5 102.9l-2.5 2.5h-11.4M256.5 100.3l-2.5 2.6h-11.4M256.5 105.4l-2.5 2.6h-11.4M188 127h-2.6v1.3M199.4 121.9v1.3M218.4 120.7h-2.5v1.2M222.2 120.7v1.2"/>
</g>
<path d="M240.3 92.3h.7M218 117.1v.8" fill="none" stroke="#a90000" stroke-width=".18"/>
<g fill="#009600" stroke="#009600" stroke-width=".18">
<circle cx="69.8" cy="83.8" r=".46"/>
<circle cx="69.8" cy="91.4" r=".46"/>
<circle cx="86.4" cy="63.5" r=".46"/>
<circle cx="63.5" cy="83.8" r=".46"/>
<circle cx="63.5" cy="91.4" r=".46"/>
<circle cx="74.9" cy="91.4" r=".46"/>
<circle cx="73.7" cy="63.5" r=".46"/>
<circle cx="144.8" cy="64.8" r=".46"/>
<circle cx="144.8" cy="53.3" r=".46"/>
<circle cx="116.8" cy="63.5" r=".46"/>
<circle cx="116.8" cy="53.3" r=".46"/>
<circle cx="144.8" cy="48.3" r=".46"/>
<circle cx="144.8" cy="45.7" r=".46"/>
<circle cx="101.6" cy="63.5" r=".46"/>
<circle cx="45.7" cy="76.2" r=".46"/>
<circle cx="45.7" cy="73.7" r=".46"/>
<circle cx="45.7" cy="78.7" r=".46"/>
<circle cx="76.2" cy="63.5" r=".46"/>
<circle cx="74.9" cy="83.8" r=".46"/>
<circle cx="73.7" cy="39.4" r=".46"/>
<circle cx="53.3" cy="63.5" r=".46"/>
<circle cx="67.3" cy="63.5" r=".46"/>
<circle cx="69.8" cy="63.5" r=".46"/>
<circle cx="116.8" cy="85.1" r=".46"/>
<circle cx="101.6" cy="99.1" r=".46"/>
<circle cx="116.8" cy="81.3" r=".46"/>
<circle cx="116.8" cy="71.1" r=".46"/>
<circle cx="116.8" cy="92.7" r=".46"/>
<circle cx="116.8" cy="88.9" r=".46"/>
<circle cx="102.9" cy="71.1" r=".46"/>
<circle cx="106.7" cy="71.1" r=".46"/>
<circle cx="80" cy="105.4" r=".46"/>
<circle cx="96.5" cy="99.1" r=".46"/>
<circle cx="99.1" cy="99.1" r=".46"/>
<circle cx="86.4" cy="105.4" r=".46"/>
<circle cx="144.8" cy="43.2" r=".46"/>
<circle cx="116.8" cy="49.5" r=".46"/>
<circle cx="116.8" cy="45.7" r=".46"/>
<circle cx="116.8" cy="41.9" r=".46"/>
<circle cx="165.1" cy="95.3" r=".46"/>
<circle cx="144.8" cy="88.9" r=".46"/>
<circle cx="144.8" cy="91.4" r=".46"/>
<circle cx="144.8" cy="86.4" r=".46"/>
<circle cx="165.1" cy="87.6" r=".46"/>
<circle cx="160" cy="69.9" r=".46"/>
<circle cx="144.8" cy="69.9" r=".46"/>
<circle cx="144.8" cy="81.3" r=".46"/>
<circle cx="165.1" cy="91.4" r=".46"/>
<circle cx="179.1" cy="95.3" r=".46"/>
<circle cx="172.7" cy="87.6" r=".46"/>
<circle cx="185.4" cy="95.3" r=".46"/>
<circle cx="179.1" cy="87.6" r=".46"/>
<circle cx="175.3" cy="105.4" r=".46"/>
<circle cx="191.8" cy="95.3" r=".46"/>
<circle cx="215.9" cy="69.9" r=".46"/>
<circle cx="215.9" cy="120.7" r=".46"/>
<circle cx="199.4" cy="111.8" r=".46"/>
<circle cx="170.2" cy="113" r=".46"/>
<circle cx="185.4" cy="105.4" r=".46"/>
<circle cx="185.4" cy="127" r=".46"/>
<circle cx="165.1" cy="113" r=".46"/>
<circle cx="170.2" cy="105.4" r=".46"/>
<circle cx="185.4" cy="64.8" r=".46"/>
<circle cx="185.4" cy="69.9" r=".46"/>
<circle cx="172.7" cy="95.3" r=".46"/>
<circle cx="191.8" cy="87.6" r=".46"/>
<circle cx="185.4" cy="87.6" r=".46"/>
</g>
<g font-size="2.8" fill="#840000">
<text x="178" y="190.9">Title:</text>
<text x="187.7" y="190.9">MISRC</text>
</g>
<g font-size="2.1" fill="#006464">
<text x="30.6" y="56.9">BNC_Rosenberger</text>
<text x="37.8" y="54.3">J101</text>
<text x="224.5" y="70.8">U102</text>
<text x="224.5" y="73.4">AD9235</text>
</g>
<g font-size="2.1" fill="#840000">
<text x="178" y="178">Analog</text>
<text x="186.8" y="178">input</text>
<text x="193.7" y="178">+</text>
<text x="196.9" y="178">ADC</text>
<text x="178" y="184">Sheet:</text>
<text x="186.2" y="184">/Input_ADC_CH1/</text>
<text x="178" y="186.7">File:</text>
<text x="184.1" y="186.7">input_adc.kicad_sch</text>
<text x="178" y="196.9">KiCad</text>
<text x="178" y="194.1">Size:</text>
<text x="184.7" y="194.1">A4</text>
<text x="185.7" y="196.9">E.D.A.</text>
<text x="194.6" y="196.9">kicad</text>
<text x="200" y="194.1">Date:</text>
<text x="201.8" y="196.9">7.0.10-7.0.10~ubuntu22.04.1</text>
<text x="207" y="194.1">2024-01-13</text>
<text x="263" y="194.3">Rev:</text>
<text x="263" y="196.9">Id:</text>
<text x="267.1" y="196.9">3/4</text>
<text x="269.4" y="194.3">0.0.6</text>
</g>
<g font-size="1.8" fill="#840000">
<text x="35" y="11.9">1</text>
<text x="85" y="11.9">2</text>
<text x="135" y="11.9">3</text>
<text x="185" y="11.9">4</text>
<text x="235" y="11.9">5</text>
<text x="285" y="11.9">6</text>
<text x="10.3" y="35.9">A</text>
<text x="285.3" y="35.9">A</text>
<text x="98.7" y="76.3" transform="rotate(-90 98.7 76.3)">75B</text>
<text x="10.3" y="85.9">B</text>
<text x="125.2" y="88.5">2k49B 1</text>
<text x="285.3" y="85.9">B</text>
<text x="10.3" y="135.9">C</text>
<text x="285.3" y="135.9">C</text>
<text x="10.3" y="185.9">D</text>
<text x="285.3" y="185.9">D</text>
<text x="35" y="199.9">1</text>
<text x="85" y="199.9">2</text>
<text x="135" y="199.9">3</text>
<text x="185" y="199.9">4</text>
<text x="235" y="199.9">5</text>
<text x="285" y="199.9">6</text>
</g>
<g font-size="1.8" fill="#0000c2">
<text x="53.3" y="17.5">Resistor</text>
<text x="62.2" y="17.5">values</text>
<text x="69.4" y="17.5">with</text>
<text x="74.4" y="17.5">&quot;B&quot;</text>
<text x="78.8" y="17.5">suffix</text>
<text x="85.2" y="17.5">indicate</text>
<text x="93.9" y="17.5">parts</text>
<text x="99.9" y="17.5">with</text>
<text x="104.9" y="17.5">maximum</text>
<text x="115.1" y="17.5">0.1%</text>
<text x="120.7" y="17.5">tolerance</text>
<text x="53.3" y="19.5">Capacitor</text>
<text x="53.3" y="21.6">Capacitor</text>
<text x="53.3" y="23.6">All</text>
<text x="56.9" y="23.6">not</text>
<text x="61.1" y="23.6">marked</text>
<text x="63.6" y="19.5">values</text>
<text x="63.6" y="21.6">values</text>
<text x="69.2" y="23.6">resistors</text>
<text x="70.8" y="19.5">with</text>
<text x="70.8" y="21.6">with</text>
<text x="75.8" y="19.5">&quot;F&quot;</text>
<text x="75.8" y="21.6">&quot;/1&quot;</text>
<text x="78.6" y="23.6">are</text>
<text x="80" y="19.5">suffix</text>
<text x="81.4" y="21.6">suffix</text>
<text x="82.8" y="23.6">1%</text>
<text x="86.4" y="19.5">indicate</text>
<text x="86.6" y="23.6">tolerance</text>
<text x="87.9" y="21.6">indicate</text>
<text x="95.1" y="19.5">parts</text>
<text x="96.6" y="21.6">parts</text>
<text x="96.7" y="23.6">maximum</text>
<text x="101.1" y="19.5">with</text>
<text x="102.6" y="21.6">that</text>
<text x="106.1" y="19.5">maximum</text>
<text x="107.5" y="21.6">are</text>
<text x="111.7" y="21.6">required</text>
<text x="116.3" y="19.5">1%</text>
<text x="120.1" y="19.5">tolerance</text>
<text x="120.7" y="21.6">to</text>
<text x="123.7" y="21.6">be</text>
<text x="127.1" y="21.6">class</text>
<text x="133.3" y="21.6">1</text>
<text x="135.6" y="21.6">ceramic</text>
<text x="53.3" y="25.6">All</text>
<text x="53.3" y="27.7">All</text>
<text x="56.9" y="25.6">not</text>
<text x="56.9" y="27.7">not</text>
<text x="61.1" y="25.6">marked</text>
<text x="61.1" y="27.7">marked</text>
<text x="69.2" y="25.6">capacitors</text>
<text x="69.2" y="27.7">non-polarized</text>
<text x="80.3" y="25.6">20%</text>
<text x="84.1" y="27.7">capacitors</text>
<text x="85.3" y="25.6">tolerance</text>
<text x="95.2" y="27.7">are</text>
<text x="95.4" y="25.6">maximum</text>
<text x="99.4" y="27.7">class</text>
<text x="105.6" y="27.7">2</text>
<text x="107.9" y="27.7">ceramic</text>
</g>
<g font-size="1.8" fill="#006464">
<text x="71.1" y="35.2">GNDA</text>
<text x="99" y="33.9">GNDA</text>
<text x="210.8" y="31.3">GNDA</text>
<text x="223.5" y="31.3">+5VA</text>
<text x="238.8" y="31.3">VDDA</text>
<text x="250.3" y="31.3">VDDA</text>
<text x="263.5" y="31.3">VDD</text>
<text x="126.4" y="41.5">1kB</text>
<text x="133.9" y="39">SW103</text>
<text x="217.2" y="39">C122</text>
<text x="217.2" y="41.5">100n</text>
<text x="229.9" y="39">C123</text>
<text x="229.9" y="41.5">100n</text>
<text x="245.1" y="39">C124</text>
<text x="245.1" y="41.5">100n</text>
<text x="256.6" y="39">C125</text>
<text x="256.6" y="41.5">100n</text>
<text x="269.3" y="39">C126</text>
<text x="269.3" y="41.5">100n</text>
<text x="58.3" y="46.6">SW101</text>
<text x="104.1" y="45.3">Q102</text>
<text x="104.1" y="42.8">CMPT5179</text>
<text x="120.6" y="42.8">R111</text>
<text x="120.6" y="46.6">R112</text>
<text x="125.2" y="47.9">2k49B 2</text>
<text x="53.4" y="49.1">SW_DIP_x04</text>
<text x="120.6" y="50.4">R113</text>
<text x="126.5" y="51.7">4k99B</text>
<text x="157.4" y="52.9">GNDA</text>
<text x="182.8" y="52.9">GNDA</text>
<text x="210.8" y="49.1">-5VA</text>
<text x="223.5" y="49.1">GNDA</text>
<text x="238.7" y="49.1">GNDA</text>
<text x="250.1" y="49.1">GNDA</text>
<text x="263.4" y="49.1">GND</text>
<text x="104.1" y="54.2">Q101</text>
<text x="104.1" y="56.7">CMPT5179</text>
<text x="117.6" y="56.7">6k49B</text>
<text x="120.6" y="54.2">R114</text>
<text x="127" y="56.7">-5VA</text>
<text x="161.3" y="59.3">C108</text>
<text x="186.7" y="59.3">C118</text>
<text x="38.6" y="64.4">Signal</text>
<text x="70.7" y="62.3" transform="rotate(-90 70.7 62.3)">R102</text>
<text x="74.5" y="62.3" transform="rotate(-90 74.5 62.3)">R103</text>
<text x="77.5" y="60.6">470n/1</text>
<text x="109.2" y="64.4">R109</text>
<text x="109.2" y="61.8">499B</text>
<text x="125" y="64.4">+</text>
<text x="149.8" y="65.6">R119</text>
<text x="150.5" y="63.1">40B</text>
<text x="175.2" y="65.6">R121</text>
<text x="175.9" y="63.1">22B</text>
<text x="185.4" y="64.4">15pF/1</text>
<text x="213.4" y="65.6">VDDA</text>
<text x="220.3" y="65.6">VDD</text>
<text x="35.6" y="72">GND</text>
<text x="57.1" y="68.2">C101</text>
<text x="65.6" y="68.6" transform="rotate(-90 65.6 68.6)">75B</text>
<text x="68.2" y="69.8" transform="rotate(-90 68.2 69.8)">R101</text>
<text x="70.7" y="69.9" transform="rotate(-90 70.7 69.9)">150B</text>
<text x="72.5" y="72">VDDA</text>
<text x="74.5" y="68.7" transform="rotate(-90 74.5 68.7)">75B</text>
<text x="78.7" y="68.2">C105</text>
<text x="109.2" y="72">R110</text>
<text x="109.2" y="69.4">499B</text>
<text x="130.4" y="70.6" transform="rotate(-90 130.4 70.6)">V+</text>
<text x="130.4" y="66.9" transform="rotate(-90 130.4 66.9)">V-</text>
<text x="149.8" y="70.7">R120</text>
<text x="161.3" y="72">C109</text>
<text x="175.2" y="70.7">R122</text>
<text x="185.4" y="72">C119</text>
<text x="35.6" y="74.5">GND</text>
<text x="35.6" y="77.1">GND</text>
<text x="64.7" y="77.1">GNDA</text>
<text x="102.5" y="76.3" transform="rotate(-90 102.5 76.3)">39B</text>
<text x="106.3" y="76.3" transform="rotate(-90 106.3 76.3)">39B</text>
<text x="132.1" y="75.8">AD8138ARZ</text>
<text x="132.1" y="73.3">U101</text>
<text x="150.5" y="73.3">40B</text>
<text x="160" y="77.1">82pF/1</text>
<text x="175.9" y="73.3">22B</text>
<text x="185.4" y="77.1">15pF/1</text>
<text x="35.6" y="79.6">GND</text>
<text x="75.8" y="82.5" transform="rotate(-90 75.8 82.5)">R104</text>
<text x="77.5" y="82.1">1kB</text>
<text x="90.1" y="80.9">GNDA</text>
<text x="99.9" y="81.3" transform="rotate(-90 99.9 81.3)">R106</text>
<text x="103.7" y="81.3" transform="rotate(-90 103.7 81.3)">R107</text>
<text x="107.5" y="81.3" transform="rotate(-90 107.5 81.3)">R108</text>
<text x="117.6" y="79.6">6k49B</text>
<text x="120.6" y="82.1">R115</text>
<text x="127" y="79.6">+5VA</text>
<text x="153.6" y="79.6">GNDA</text>
<text x="160" y="83.4">1n/1</text>
<text x="170.2" y="82.1">C111</text>
<text x="186.6" y="80.9">GNDA</text>
<text x="205.5" y="80.9">~{IN}</text>
<text x="205.5" y="78.3">IN</text>
<text x="216.8" y="80.9" transform="rotate(-90 216.8 80.9)">AVDD</text>
<text x="219.3" y="80.9" transform="rotate(-90 219.3 80.9)">AVDD</text>
<text x="223.1" y="82.3" transform="rotate(-90 223.1 82.3)">DRVDD</text>
<text x="223.7" y="80.9">Bit_11_(MSB)</text>
<text x="230.3" y="83.4">Bit_10</text>
<text x="232.7" y="78.3">OTR</text>
<text x="43.1" y="84.7">GNDA</text>
<text x="49.5" y="86">C102</text>
<text x="58.4" y="86">C103</text>
<text x="64.8" y="86">C104</text>
<text x="77.5" y="89.8">1kB</text>
<text x="90.2" y="87.2">SW102</text>
<text x="120.6" y="86">R116</text>
<text x="120.6" y="89.8">R117</text>
<text x="126.5" y="84.7">4k99B</text>
<text x="158.8" y="88.5">100n</text>
<text x="170.2" y="89.8">C112</text>
<text x="177.8" y="87.2">C117</text>
<text x="181.6" y="84.7">100n</text>
<text x="184.2" y="87.2">C120</text>
<text x="190.5" y="87.2">C121</text>
<text x="190.5" y="84.7">1n/1</text>
<text x="231.5" y="88.5">Bit_8</text>
<text x="231.5" y="86">Bit_9</text>
<text x="61" y="93.6">100n</text>
<text x="67.3" y="93.6">1n/1</text>
<text x="75.8" y="90.2" transform="rotate(-90 75.8 90.2)">R105</text>
<text x="120.6" y="93.6">R118</text>
<text x="126.4" y="94.8">1kB</text>
<text x="156.1" y="92.3">GNDA</text>
<text x="170.2" y="94.8">C113</text>
<text x="205.5" y="93.6">REFB</text>
<text x="205.5" y="91">REFT</text>
<text x="231.5" y="93.6">Bit_6</text>
<text x="231.5" y="91">Bit_7</text>
<text x="63.5" y="98.7">+5VA</text>
<text x="72.3" y="97.4">GNDA</text>
<text x="133.9" y="97.4">SW104</text>
<text x="158.8" y="96.1">100n</text>
<text x="160" y="101.2">1n/1</text>
<text x="205.5" y="99.9">VREF</text>
<text x="231.5" y="101.2">Bit_3</text>
<text x="231.5" y="98.7">Bit_4</text>
<text x="231.5" y="96.1">Bit_5</text>
<text x="71.1" y="106.3">R127</text>
<text x="71.3" y="103.7">3k3</text>
<text x="157.5" y="107.5">C110</text>
<text x="167.6" y="105">C115</text>
<text x="170.2" y="102.5">C114</text>
<text x="177.8" y="106.3">R123</text>
<text x="178.5" y="103.7">10k</text>
<text x="193.1" y="105">4k99</text>
<text x="205.5" y="106.3">SENSE</text>
<text x="231.5" y="106.3">Bit_1</text>
<text x="231.5" y="103.7">Bit_2</text>
<text x="63.5" y="113.9">-5VA</text>
<text x="64.4" y="108.5" transform="rotate(-90 64.4 108.5)">RV101</text>
<text x="69.4" y="109.8" transform="rotate(-90 69.4 109.8)">10k</text>
<text x="73.7" y="112.6">C127</text>
<text x="87.6" y="112.6">C128</text>
<text x="175.3" y="112.6">C116</text>
<text x="185.4" y="110.1">VDD</text>
<text x="193" y="112.6">R125</text>
<text x="193" y="108.8">R124</text>
<text x="205.5" y="112.6">MODE</text>
<text x="225.3" y="108.8">Bit_0_(LSB)</text>
<text x="230.9" y="111.4">PWDN</text>
<text x="232.7" y="113.9">CLK</text>
<text x="77.4" y="119">GNDA</text>
<text x="83.8" y="119">GNDA</text>
<text x="88.9" y="115.2">1n/1</text>
<text x="162.5" y="119">GNDA</text>
<text x="168.9" y="115.2">100n</text>
<text x="175.3" y="115.2">1n/1</text>
<text x="193.8" y="115.2">3k3</text>
<text x="202.8" y="119.4" transform="rotate(-90 202.8 119.4)">10k</text>
<text x="216.8" y="114.6" transform="rotate(-90 216.8 114.6)">AGND</text>
<text x="219.3" y="114.6" transform="rotate(-90 219.3 114.6)">AGND</text>
<text x="223.1" y="114.6" transform="rotate(-90 223.1 114.6)">DGND</text>
<text x="200.3" y="120.6" transform="rotate(-90 200.3 120.6)">R126</text>
<text x="187.8" y="126.6">SW105</text>
<text x="196.8" y="129.1">GNDA</text>
<text x="213.3" y="127.9">GNDA</text>
<text x="220.2" y="127.9">GND</text>
<text x="245.6" y="127.9">GND</text>
<text x="182.8" y="134.2">GNDA</text>
</g>
<g font-size="1.8" fill="#989898">
<text x="129.1" y="33" transform="rotate(-90 129.1 33)">C106</text>
<text x="134.2" y="33" transform="rotate(-90 134.2 33)">1p</text>
<text x="129.1" y="105.4" transform="rotate(-90 129.1 105.4)">C107</text>
<text x="134.2" y="105.4" transform="rotate(-90 134.2 105.4)">1p</text>
</g>
<g font-size="1.8" fill="#a90000">
<text x="103.6" y="40.1" transform="rotate(-90 103.6 40.1)">2</text>
<text x="70.6" y="42.6" transform="rotate(-90 70.6 42.6)">1</text>
<text x="73.1" y="42.6" transform="rotate(-90 73.1 42.6)">2</text>
<text x="75.6" y="42.6" transform="rotate(-90 75.6 42.6)">3</text>
<text x="78.2" y="42.6" transform="rotate(-90 78.2 42.6)">4</text>
<text x="96.1" y="45.2">1</text>
<text x="103.6" y="47.7" transform="rotate(-90 103.6 47.7)">3</text>
<text x="131.4" y="45.2">1</text>
<text x="141.5" y="47.7">5</text>
<text x="141.5" y="45.2">6</text>
<text x="70.6" y="52.8" transform="rotate(-90 70.6 52.8)">8</text>
<text x="73.1" y="52.8" transform="rotate(-90 73.1 52.8)">7</text>
<text x="75.6" y="52.8" transform="rotate(-90 75.6 52.8)">6</text>
<text x="78.2" y="52.8" transform="rotate(-90 78.2 52.8)">5</text>
<text x="103.6" y="51.5" transform="rotate(-90 103.6 51.5)">3</text>
<text x="131.4" y="50.2">3</text>
<text x="141.5" y="50.2">4</text>
<text x="96.1" y="56.6">1</text>
<text x="103.6" y="59.1" transform="rotate(-90 103.6 59.1)">2</text>
<text x="47.6" y="63.2">1</text>
<text x="122.5" y="63.2">8</text>
<text x="129.3" y="62.3" transform="rotate(-90 129.3 62.3)">6</text>
<text x="136.5" y="64.5">5</text>
<text x="42.5" y="70.9">2</text>
<text x="122.5" y="70.9">1</text>
<text x="122.5" y="67.1">2</text>
<text x="136.5" y="69.6">4</text>
<text x="42.5" y="73.4">3</text>
<text x="42.5" y="75.9">4</text>
<text x="129.3" y="73.7" transform="rotate(-90 129.3 73.7)">3</text>
<text x="201.2" y="77.2">9</text>
<text x="215.6" y="73.1" transform="rotate(-90 215.6 73.1)">7</text>
<text x="218.2" y="73.7" transform="rotate(-90 218.2 73.7)">12</text>
<text x="222" y="73.7" transform="rotate(-90 222 73.7)">24</text>
<text x="239.3" y="77.2">1</text>
<text x="42.5" y="78.5">5</text>
<text x="200.6" y="79.8">10</text>
<text x="238.7" y="82.3">27</text>
<text x="238.7" y="79.8">28</text>
<text x="98.5" y="87.1" transform="rotate(-90 98.5 87.1)">4</text>
<text x="101" y="87.1" transform="rotate(-90 101 87.1)">5</text>
<text x="103.6" y="87.1" transform="rotate(-90 103.6 87.1)">6</text>
<text x="141.5" y="88.3">6</text>
<text x="201.2" y="89.9">6</text>
<text x="238.7" y="89.9">22</text>
<text x="238.7" y="87.4">25</text>
<text x="238.7" y="84.8">26</text>
<text x="131.4" y="90.9">2</text>
<text x="131.4" y="93.4">3</text>
<text x="141.5" y="93.4">4</text>
<text x="141.5" y="90.9">5</text>
<text x="201.2" y="92.5">5</text>
<text x="238.7" y="95">20</text>
<text x="238.7" y="92.5">21</text>
<text x="98.5" y="97.2" transform="rotate(-90 98.5 97.2)">3</text>
<text x="101" y="97.2" transform="rotate(-90 101 97.2)">2</text>
<text x="103.6" y="97.2" transform="rotate(-90 103.6 97.2)">1</text>
<text x="201.2" y="98.8">4</text>
<text x="238.7" y="100.1">18</text>
<text x="238.7" y="97.5">19</text>
<text x="65.8" y="102.9" transform="rotate(-90 65.8 102.9)">3</text>
<text x="68.5" y="105.2">2</text>
<text x="201.2" y="105.2">3</text>
<text x="238.7" y="107.7">15</text>
<text x="238.7" y="105.2">16</text>
<text x="238.7" y="102.6">17</text>
<text x="65.8" y="109.3" transform="rotate(-90 65.8 109.3)">1</text>
<text x="201.2" y="111.5">2</text>
<text x="238.7" y="112.8">13</text>
<text x="238.7" y="110.2">14</text>
<text x="187.4" y="115" transform="rotate(-90 187.4 115)">3</text>
<text x="189.9" y="115" transform="rotate(-90 189.9 115)">4</text>
<text x="215.6" y="118.8" transform="rotate(-90 215.6 118.8)">8</text>
<text x="218.2" y="119.4" transform="rotate(-90 218.2 119.4)">11</text>
<text x="222" y="119.4" transform="rotate(-90 222 119.4)">23</text>
<text x="187.4" y="125.2" transform="rotate(-90 187.4 125.2)">2</text>
<text x="189.9" y="125.2" transform="rotate(-90 189.9 125.2)">1</text>
</g>
<text font-size="1.8" fill="#009600" x="160" y="64.4">82pF/1</text>
<g font-size="1.8" fill="#725600">
<text x="270.7" y="75.8">OTR</text>
<text x="270.7" y="80.9">CLK</text>
</g>
<g font-size="1.8" fill="#0f0f0f">
<text x="242.6" y="79.7">D11</text>
<text x="242.6" y="82.2">D10</text>
<text x="242.6" y="89.8">D7</text>
<text x="242.6" y="87.3">D8</text>
<text x="242.6" y="84.7">D9</text>
<text x="242.6" y="92.4">D6</text>
<text x="242.6" y="94.9">D5</text>
<text x="242.6" y="97.4">D4</text>
<text x="242.6" y="100">D3</text>
<text x="242.6" y="105.1">D1</text>
<text x="242.6" y="102.5">D2</text>
<text x="242.6" y="107.6">D0</text>
</g>
<text font-size="1.8" fill="#000084" x="270.7" y="78.3">D[0..11]</text>
<text font-size="1.4" fill="#006464" x="125" y="68">VCM</text>
</svg>
